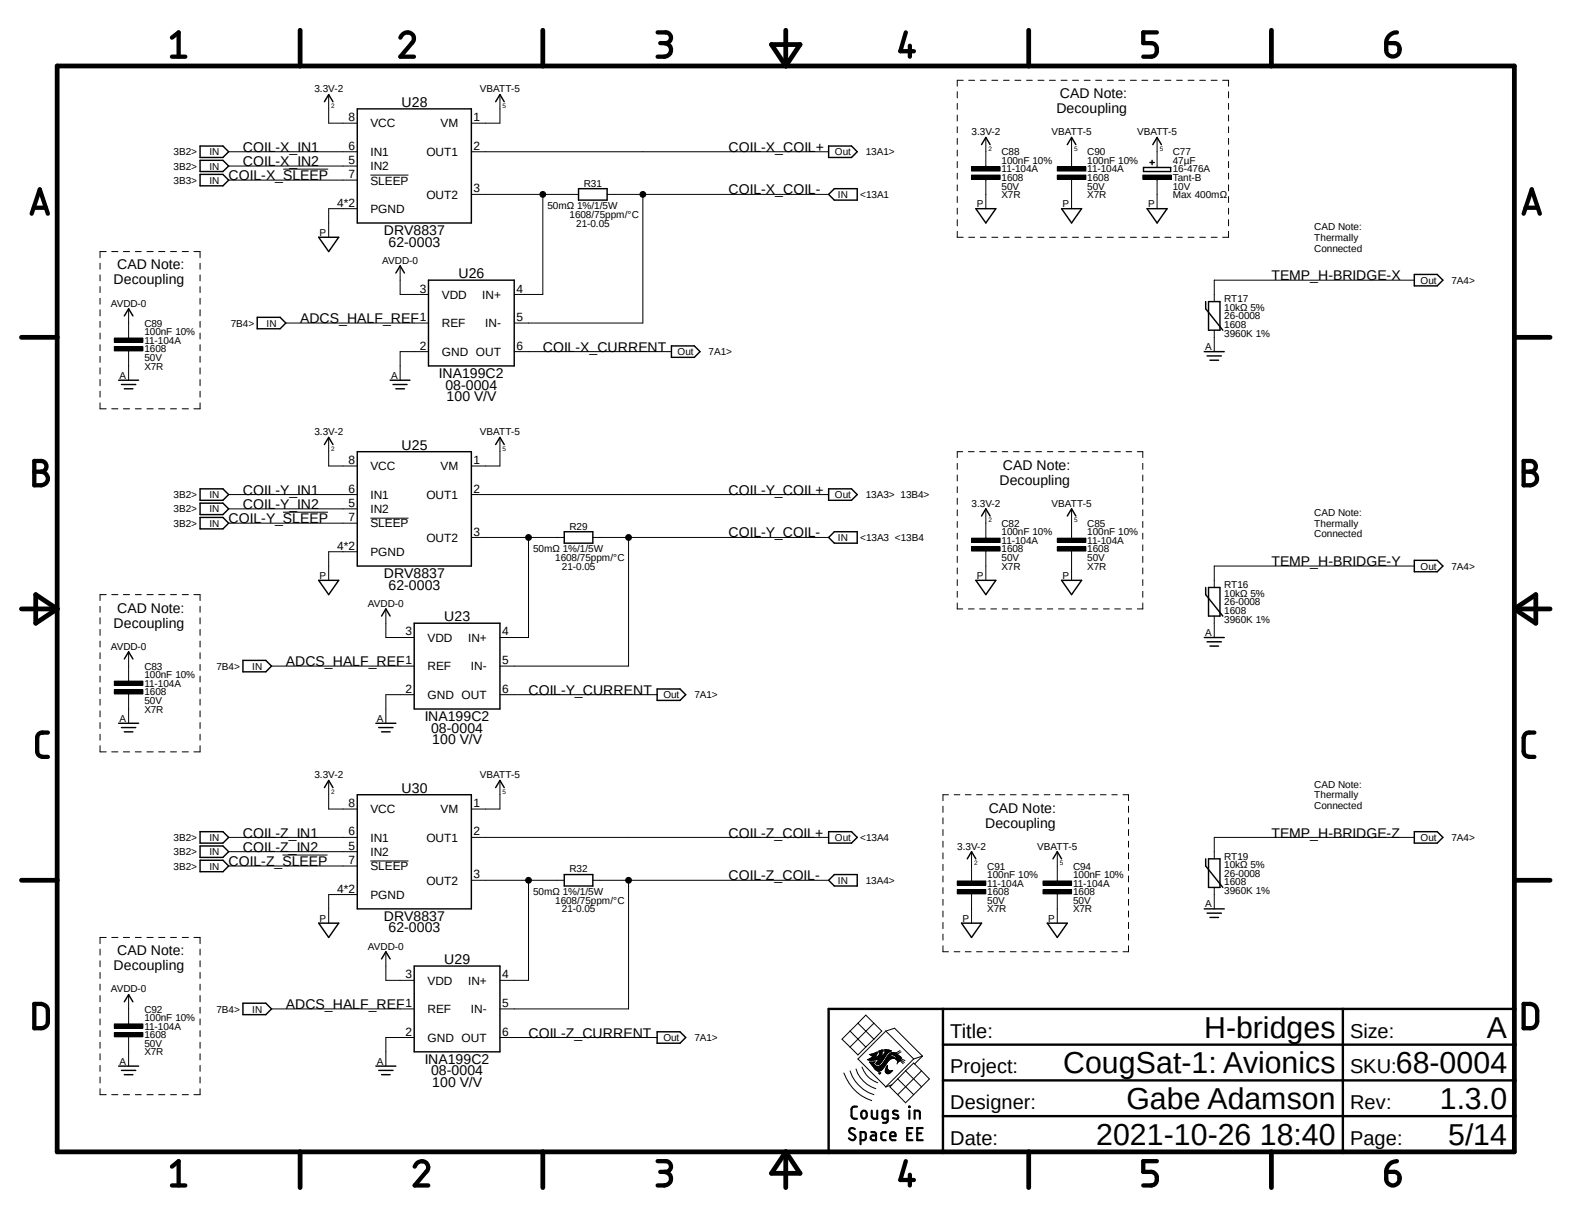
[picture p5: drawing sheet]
<svg xmlns="http://www.w3.org/2000/svg" width="279mm" height="216mm" viewBox="0 0 279 216" stroke-linecap="round" stroke-linejoin="round" font-family="sans-serif">
<path d="M3.4 3.1l272.6 209.7M276 3.1l-272.6 209.7" fill="none" stroke="#fff" stroke-width=".18"/>
<g fill="none" stroke="#000" stroke-width=".18">
<path d="M58.4 16.8v5.1h5.1M88.9 16.8v5.1h-5.1M170.1 16.3v1.1M170.1 18.4v1M171.2 14.3h-1.1v1M172.2 14.3h1M174.2 14.3h1.1M176.3 14.3h1M178.4 14.3h1M180.4 14.3h1M182.5 14.3h1M184.5 14.3h1"/>
<path d="M186.5 14.3h1.1M188.6 14.3h1.1M190.6 14.3h1.1M192.7 14.3h1.1M194.7 14.3h1.1M196.8 14.3h1.1M198.8 14.3h1.1M200.9 14.3h1.1M202.9 14.3h1.1M205 14.3h1.1M207.1 14.3h1M209.1 14.3h1"/>
<path d="M211.2 14.3h1M213.2 14.3h1M215.3 14.3h1M217.3 14.3h1.1v1M218.4 16.3v1.1M218.4 18.4v1M40.6 27h22.9M40.6 29.5h22.9M40.6 32h22.9M50.3 30.1h8M63.5 37.1h-5.1v5.1M65.8 31.1h6.8"/>
<path d="M83.8 34.5h19M83.8 27h63.5M96.5 34.5v17.8h-5.1M107.9 34.5h39.4M114.3 34.5v22.9h-22.9M170.1 20.4v1.1M170.1 22.5v1.1M170.1 24.6v1.1M170.1 26.7v1M170.1 28.7v1.1M170.1 30.8v1M170.1 32.9v1"/>
<path d="M170.1 34.9v1.1M170.1 37v1.1M170.1 39v1.1M172.7 29.6h5.1v.8h-5.1zM172.7 31.1h5.1v.8h-5.1zM175.2 24.4v5.2M175.2 31.9v5.2M187.9 29.6h5.1v.8h-5.1zM187.9 31.1h5.1v.8h-5.1zM190.5 24.4v5.2M190.5 31.9v5.2M203.1 31.1h5.1v.8h-5.1z"/>
<path d="M205.7 24.4v5.2M205.7 31.9v5.2M218.4 20.4v1.1M218.4 22.5v1.1M218.4 24.6v1.1M218.4 26.7v1M218.4 28.7v1.1M218.4 30.8v1M218.4 32.9v1M218.4 34.9v1.1M218.4 37v1.1M218.4 39v1.1"/>
<path d="M17.8 46.8v1M17.8 48.9v1M17.8 50.9v1.1M17.8 53v1.1M17.8 55v1.1M17.8 57.1v1.1M17.8 59.2v1M18.9 44.7h-1.1v1.1M19.9 44.7h1.1M21.9 44.7h1.1M22.9 54.9v5.2M24 44.7h1.1"/>
<path d="M26.1 44.7h1.1M28.2 44.7h1.1M30.3 44.7h1.1M32.4 44.7h1.1M34.5 44.7h1.1v1.1M35.6 46.8v1M35.6 48.9v1M35.6 50.9v1.1M35.6 53v1.1M35.6 55v1.1M35.6 57.1v1.1M35.6 59.2v1"/>
<path d="M50.8 57.4h25.4M71.1 47.2v5.1h5.1M170.1 41.1v1.1h1.1M172.2 42.2h1M174.2 42.2h1.1M176.3 42.2h1M178.4 42.2h1M180.4 42.2h1M182.5 42.2h1M184.5 42.2h1M186.5 42.2h1.1M188.6 42.2h1.1"/>
<path d="M190.6 42.2h1.1M192.7 42.2h1.1M194.7 42.2h1.1M196.8 42.2h1.1M198.8 42.2h1.1M200.9 42.2h1.1M202.9 42.2h1.1M205 42.2h1.1M207.1 42.2h1M209.1 42.2h1M211.2 42.2h1M213.2 42.2h1"/>
<path d="M215.3 42.2h1M215.8 58.7v3.8M218.4 41.1v1.1h-1.1M251.4 49.8h-35.6v3.8M17.8 61.3v1M17.8 63.3v1.1M17.8 65.4v1.1M17.8 67.4v1.1M17.8 69.5v1.1M17.8 71.6v1h1.1M19.9 72.6h1.1M20.3 60.1h5.1v.7h-5.1z"/>
<path d="M20.3 61.6h5.1v.8h-5.1zM21.9 72.6h1.1M22.9 62.4v5.2M24 72.6h1.1M26.1 72.6h1.1M28.2 72.6h1.1M30.3 72.6h1.1M32.4 72.6h1.1M35.6 71.6v1h-1.1M35.6 61.3v1M35.6 63.3v1.1M35.6 65.4v1.1"/>
<path d="M35.6 67.4v1.1M35.6 69.5v1.1M58.4 77.7v5.1h5.1M76.2 62.5h-5.1v5.1M88.9 77.7v5.1h-5.1M91.4 62.5h27.9M40.6 87.9h22.9M40.6 90.4h22.9M40.6 93h22.9M50.3 91h8M63.5 98h-5.1v5.1M65.8 92.1h6.8"/>
<path d="M83.8 95.5h16.5M83.8 87.9h63.5M93.9 95.5v17.8h-5M105.4 95.5h41.9M111.7 95.5v22.9h-22.8M170.1 82.3v1.1M170.1 84.4v1.1M170.1 86.5v1M170.1 88.5v1.1M170.1 90.6v1.1M170.1 92.7v1M170.1 94.7v1.1"/>
<path d="M170.1 96.8v1.1M170.1 98.8v1.1M171.1 80.3h-1v1M172.1 80.3h1M172.7 95.6h5.1v.8h-5.1zM172.7 97.2h5.1v.7h-5.1zM174.1 80.3h1M175.2 90.4v5.2M175.2 97.9v5.2M176.1 80.3h1M178.1 80.3h1M180.1 80.3h1"/>
<path d="M182.1 80.3h1M184.1 80.3h1M186.1 80.3h1M187.9 95.6h5.1v.8h-5.1zM187.9 97.2h5.1v.7h-5.1zM188.1 80.3h1M190.1 80.3h1M190.5 90.4v5.2M190.5 97.9v5.2M192.2 80.3h.9M194.1 80.3h1M196.1 80.3h1"/>
<path d="M198.1 80.3h1M200.2 80.3h.9M202.1 80.3h1v1M203.1 82.3v1.1M203.1 84.4v1.1M203.1 86.5v1M203.1 88.5v1.1M203.1 90.6v1.1M203.1 92.7v1M203.1 94.7v1.1M203.1 96.8v1.1M203.1 98.8v1.1"/>
<path d="M17.8 107.7v1.1M17.8 109.8v1.1M17.8 111.8v1.1M17.8 113.9v1.1M17.8 116v1.1M17.8 118.1v1M18.9 105.7h-1.1v1M19.9 105.7h1.1M21.9 105.7h1.1M22.9 115.8v5.2M24 105.7h1.1M26.1 105.7h1.1"/>
<path d="M28.2 105.7h1.1M30.3 105.7h1.1M32.4 105.7h1.1M34.5 105.7h1.1v1M35.6 107.7v1.1M35.6 109.8v1.1M35.6 111.8v1.1M35.6 113.9v1.1M35.6 116v1.1M35.6 118.1v1M48.3 118.4h25.3M68.6 108.2v5.1h5"/>
<path d="M170.1 100.9v1.1M170.1 103v1.1M170.1 105.1v1M170.1 107.1v1.1h1M172.1 108.2h1M174.1 108.2h1M176.1 108.2h1M178.1 108.2h1M180.1 108.2h1M182.1 108.2h1M184.1 108.2h1M186.1 108.2h1"/>
<path d="M188.1 108.2h1M190.1 108.2h1M192.2 108.2h.9M194.1 108.2h1M196.1 108.2h1M198.1 108.2h1M200.2 108.2h.9M203.1 107.1v1.1h-1M203.1 100.9v1.1M203.1 103v1.1M203.1 105.1v1M215.8 109.5v3.8"/>
<path d="M251.4 100.6h-35.6v3.8M17.8 120.1v1.1M17.8 122.2v1.1M17.8 124.2v1.1M17.8 126.3v1.1M17.8 128.4v1.1M17.8 130.5v1M17.8 132.5v1.1h1.1M19.9 133.6h1.1M20.3 121h5.1v.8h-5.1zM20.3 122.6h5.1v.7h-5.1zM21.9 133.6h1.1"/>
<path d="M22.9 123.3v5.2M24 133.6h1.1M26.1 133.6h1.1M28.2 133.6h1.1M30.3 133.6h1.1M32.4 133.6h1.1M35.6 120.1v1.1M35.6 122.2v1.1M35.6 124.2v1.1M35.6 126.3v1.1M35.6 128.4v1.1M35.6 130.5v1"/>
<path d="M35.6 132.5v1.1h-1.1M58.4 138.7v5.1h5.1M73.6 123.4h-5v5.1M88.9 123.4h27.9M88.9 138.7v5.1h-5.1M40.6 148.8h22.9M40.6 151.3h22.9M40.6 153.9h22.9M50.2 151.9h8M63.5 159h-5.1v5M65.8 153h6.8M83.8 156.4h16.5"/>
<path d="M83.8 148.8h63.5M93.9 156.4v17.8h-5M105.4 156.4h41.9M111.7 156.4v22.9h-22.8M167.6 143.3v1.1M167.6 145.3v1.1M167.6 147.4v1.1M167.6 149.5v1M167.6 151.6v1M167.6 153.6v1.1M167.6 155.7v1M167.6 157.7v1.1"/>
<path d="M167.6 159.8v1.1M168.6 141.2h-1v1.1M169.6 141.2h1M170.1 156.5h5.1v.8h-5.1zM170.1 158.1h5.1v.7h-5.1zM171.6 141.2h1M172.7 151.3v5.2M172.7 158.8v5.2M173.6 141.2h1M175.6 141.2h1M177.6 141.2h1M179.6 141.2h1"/>
<path d="M181.6 141.2h1M183.6 141.2h1M185.4 156.5h5.1v.8h-5.1zM185.4 158.1h5.1v.7h-5.1zM185.6 141.2h1M187.6 141.2h1M187.9 151.3v5.2M187.9 158.8v5.2M189.6 141.2h1M191.6 141.2h1M193.6 141.2h1M195.6 141.2h1"/>
<path d="M197.6 141.2h1M199.6 141.2h1v1.1M200.6 143.3v1.1M200.6 145.3v1.1M200.6 147.4v1.1M200.6 149.5v1M200.6 151.6v1M200.6 153.6v1.1M200.6 155.7v1M200.6 157.7v1.1M200.6 159.8v1.1M215.8 157.7v3.8"/>
<path d="M251.4 148.8h-35.6v3.8M17.8 168.7v1M17.8 170.7v1.1M17.8 172.8v1.1M17.8 174.9v1M17.8 176.9v1.1M17.8 179v1M18.9 166.6h-1.1v1.1M19.9 166.6h1.1M21.9 166.6h1.1M22.9 176.7v5.2M24 166.6h1.1"/>
<path d="M26.1 166.6h1.1M28.2 166.6h1.1M30.3 166.6h1.1M32.4 166.6h1.1M34.5 166.6h1.1v1.1M35.6 168.7v1M35.6 170.7v1.1M35.6 172.8v1.1M35.6 174.9v1M35.6 176.9v1.1M35.6 179v1M48.3 179.3h25.3"/>
<path d="M68.6 169.1v5.1h5M167.6 161.9v1M167.6 163.9v1.1M167.6 166v1M167.6 168.1v1h1M169.6 169.1h1M171.6 169.1h1M173.6 169.1h1M175.6 169.1h1M177.6 169.1h1M179.6 169.1h1M181.6 169.1h1"/>
<path d="M183.6 169.1h1M185.6 169.1h1M187.6 169.1h1M189.6 169.1h1M191.6 169.1h1M193.6 169.1h1M195.6 169.1h1M197.6 169.1h1M200.6 168.1v1h-1M200.6 161.9v1M200.6 163.9v1.1M200.6 166v1"/>
<path d="M17.8 181.1v1M17.8 183.1v1.1M17.8 185.2v1.1M17.8 187.2v1.1M17.8 189.3v1.1M17.8 191.4v1M17.8 193.5v1h1.1M19.9 194.5h1.1M20.3 181.9h5.1v.8h-5.1zM20.3 183.5h5.1v.7h-5.1zM21.9 194.5h1.1M22.9 184.2v5.2"/>
<path d="M24 194.5h1.1M26.1 194.5h1.1M28.2 194.5h1.1M30.3 194.5h1.1M32.4 194.5h1.1M35.6 181.1v1M35.6 183.1v1.1M35.6 185.2v1.1M35.6 187.2v1.1M35.6 189.3v1.1M35.6 191.4v1M35.6 193.5v1h-1.1"/>
<path d="M73.6 184.4h-5v5M88.9 184.4h27.9M150 190.7a7.9 7.9 0 0 0 4.9 4.9M151.1 190.3a6.6 6.6 0 0 0 4.2 4.2M151.1 186.1l1.4 1.4 1.4-1.4M151.1 183.2l2.8 2.9M152.1 189.9a5.5 5.5 0 0 0 3.6 3.6M152.5 181.8l1.4-1.4 2.8 2.8-1.4 1.5M152.5 181.8l-2.9 2.9 1.5 1.4M152.5 181.8l2.8 2.9M153.2 189.6a4.4 4.4 0 0 0 2.8 2.8M154.3 188.3h1.6"/>
<path d="M154.3 188.3h1.3M154.5 188.2l-.3 .1 .7 .1 1.3-.3-.3 .6M154.5 188.2h2.6M154.6 188.8h.8M154.6 187.4h1.1M154.6 188.8h.7M154.7 188.1h2.4M154.7 188.9h.5M154.7 187.5h1M154.7 188.9l.7 1M154.8 189h.5M154.8 188h2.4"/>
<path d="M154.9 189.1h.4M154.9 187.6h.8M154.9 187.3h.9M154.9 189.2h.5M154.9 187.9l-.4 .3M154.9 187.9h2.3M155 187.8h.6M155 189.3h.5M155.1 189.4h.5M155.1 187.7h.6M155.2 189.6h2M155.2 187.2h.7"/>
<path d="M155.2 188.9l.1 .2M155.3 189.7h1.8M155.3 184.7l-1.4 1.4M155.3 181.8l-4.2 4.3M155.3 189.1l.5 .4M155.4 189.8h1.6M155.4 189.9h1.5M155.4 189.9l.2 .2M155.5 188.7h.1M155.5 187.1h.4M155.5 190h1.3M155.5 188.7h-1l.2 .2"/>
<path d="M155.5 188.7l-.3 .2M155.6 190.1a.7 .7 0 0 0 .9 .1M155.6 190.1h1.2M155.7 190.2h1M155.7 189h.7M155.7 188.9h.8M155.7 187h.2M155.8 188.8h.7M155.8 190.2h.7M155.8 189.1h.5M155.8 187.8h1.5M155.9 188.8h.7"/>
<path d="M155.9 186.9h.1M155.9 186.9l-.3 1 .6-.3M155.9 186.9l-1.3 .5 .6 .3-.3 .2M155.9 188.7h.8M156 188.6h.8M156 187.7h1.4M156 188.5h.8M156.1 188.4h.8M156.1 187.7h1.3M156.1 188.3h.8M156.2 188.3h.8M156.2 187.6h1.2"/>
<path d="M156.2 186.8l.1 .3h.1l-.1 .3M156.2 187.5h.5M156.2 186.9h.6M156.2 186.8h.7M156.3 190.8h.1M156.3 189.5h.9M156.3 187h.5M156.3 187.4l-.1 .2M156.3 187.4h.4M156.3 187.3h.4M156.3 187.2h.5M156.4 190.7l.1-.1-.2 .2"/>
<path d="M156.4 187.1h.4M156.4 189.4l-1.2 .1M156.4 189.4h.9M156.4 186.7l-.2 .1M156.4 186.7h.5M156.5 190.7h-.3l.2 .2M156.5 189.3h.9M156.7 189.2h.7M156.7 186.6h.3l-.1 .3h-.7M156.7 186.6l-.3 .1M156.7 186.6h.2M156.7 190.2h-.2"/>
<path d="M156.7 187.4l.1 .2 .1-.1M156.8 186.9l-.1 .5M156.8 189.1h.7M156.8 189h.7M156.8 190l-.1 .2M156.9 188.9h.7M156.9 187.5h.6M157 188.8h.6M157 187.4h.6M157.1 188.2l-.5 .6a.57 .57 0 0 1-.9 .2l.2-.3M157.1 188.8h.6M157.1 188.8l-.7 .6"/>
<path d="M157.1 188.7h.7M157.1 187.3h.5M157.1 189.7l-.3 .3M157.2 187.2l-.3 .3M157.2 188.6h.6M157.2 187.2h.5M157.2 188.5h.7M157.3 188.4h.7M157.3 187.8l-.2 .4M157.3 187.1h.5M157.3 186.8h1M157.3 186.7h1"/>
<path d="M157.3 186.6h.8M157.3 187h.6M157.4 190.3h1.1M157.4 190.4h1.1M157.4 190.2h.6M157.4 190.2h.5M157.4 188.3h.7M157.4 190.5h1M157.4 190.1h.4M157.4 190h.4M157.4 186.9h.8M157.4 188.3h.8"/>
<path d="M157.4 186.9h.6M157.4 183.2l5 5M157.4 183.2l-4.9 5 5 5M157.4 183.2l1.6-.5 5 5M157.4 190.6h.9M157.4 189.9h.3M157.4 188.2h.9M157.5 189.8h.2M157.5 188.1h1.1M157.5 188.1l-.4 .7M157.5 190.7h.7M157.5 189.7h.2"/>
<path d="M157.6 189.7h.1M157.6 188h1.4M157.6 189.6h.1M157.6 187.9h1.4M157.6 189.5h.1M157.6 187.8h1.2M157.7 190.8h.3M157.7 189.4v-.1l-.3 .8v.5M157.7 189.4v.3M157.7 189.7l.1 .3M157.7 189.4h.1M157.7 187.7h.4"/>
<path d="M157.8 190l.3 .3M157.8 187.7h.3M157.9 187.6h.3M157.9 187.5h.4M158 187.4h1.6M158.2 186.9l-.5 .3-.4 .6M158.2 186.9l.3-.2-1.2-.2v.3h.1l-.2 .4M158.2 190.3l.5-.1-.7 .6h-.3l-.3-.2M158.2 187.2h1.1M158.3 187.5l-.3 .2 .7 .1 .5 .4M158.3 187.1h.9M158.3 187.1a1.08 1.08 0 0 1 1.4 .4l.5 .4"/>
<path d="M158.3 187.1l-.8 1M158.3 187.5a.79 .79 0 0 1 1.1 .7h-.1l.2 .3M158.5 190.2h.1M158.8 187.5h.8M159 187.6h.8M159 188.1l.2 .1M159.1 187.7h.8M159.2 188.2h.1M159.2 188.1a1.53 1.53 0 0 0-1.8 1l-.3 .6M159.2 187.7h.8M159.3 187.8h.8M159.3 188.3h.8"/>
<path d="M159.3 187.9h.9M159.3 188h.8M159.4 188.3h.6M159.4 188.2h.7M159.4 188.1h.7M159.5 188.4h.5M159.5 188.8l-.1 .3M159.5 188.6h.3M159.5 188.5h.4M159.5 188.5l.1 .2M159.6 191.7l-1.4 1.4 1.4 1.4M159.6 191.7l2.8 2.8"/>
<path d="M159.6 188.8h.1M159.6 188.7h.1M159.6 188.7l-.1 .1M159.9 188.4l.6 .6M160 186.7l-.8 .5M160 188.4l-.4 .3M160.1 188.3l.6 .5M160.1 188.3l-.1 .1M160.1 188.1l.8 .4M160.1 186.9l-.7 .4h-1.3M160.2 187.9l-.1 .4M161 190.3l1.4-1.4 1.4 1.4"/>
<path d="M161 190.3l-1.4 1.4M161 190.3l2.8 2.8M162.4 188.2l-5 4.9 1.1-.3M163.8 190.3l1.4 1.4-4.2 4.3-1.4-1.5M163.8 190.3l-4.2 4.2M164 187.7l-1.6 .5M164 187.7l-1.4 1.4"/>
<circle cx="96.5" cy="34.5" r=".51"/>
<circle cx="114.3" cy="34.5" r=".51"/>
<circle cx="93.9" cy="95.5" r=".51"/>
<circle cx="111.7" cy="95.5" r=".51"/>
<circle cx="93.9" cy="156.4" r=".51"/>
<circle cx="111.7" cy="156.4" r=".51"/>
</g>
<g fill="none" stroke="#000" stroke-width=".85">
<path d="M10.2 11.7h259v193h-259zM53.3 5.4v6.3M96.5 5.4v6.3M137.1 7.9h5.1l-2.5 3.8zM139.7 5.4v6.3M182.8 5.4v6.3M226 5.4v6.3M3.8 59.9h6.4M269.2 59.9h6.3M3.8 108.2h6.4M6.3 105.7l3.9 2.5-3.9 2.5zM269.2 108.2h6.3"/>
<path d="M269.2 108.2l3.8-2.5v5zM3.8 156.4h6.4M269.2 156.4h6.3M53.3 204.7v6.3M96.5 204.7v6.3M139.7 204.7v6.3M139.7 204.7l2.5 3.8h-5.1zM182.8 204.7v6.3M226 204.7v6.3"/>
</g>
<g fill="none" stroke="#000" stroke-width=".76">
<path d="M30.6 6.7l1.1-.9v4.3M30.6 10.1h2.3M71.2 6.7a1.19 1.19 0 0 1 1.5-.9 1.19 1.19 0 0 1 .7 1.6l-2.2 2.7h2.4M116.9 5.8h1.4a.95 .95 0 0 1 1 .9 .95 .95 0 0 1-1 1h-1M118.1 7.7a1.21 1.21 0 0 1 1.2 1.2 1.21 1.21 0 0 1-1.2 1.2h-1.2M161 5.8l-1 3.3h2.4M161.7 8.1v2M205.6 5.8h-2.4v1.9h1.4a1.23 1.23 0 0 1 1 1.2 1.23 1.23 0 0 1-1 1.2h-1.4M246.4 7.7h1.4a1.21 1.21 0 0 1 .9 1.4 1.21 1.21 0 0 1-1.3 .9 1.09 1.09 0 0 1-1-1.2zM248.3 5.8a1.88 1.88 0 0 0-1.9 1.9M5.6 38l1.5-4.3 1.4 4.3M6 36.9h2.2"/>
<path d="M270.8 38l1.4-4.3 1.5 4.3M271.1 36.9h2.2M6.1 81.9h1.2a.95 .95 0 0 1 1 1 .95 .95 0 0 1-1 .9 1.21 1.21 0 0 1 1.2 1.2 1.21 1.21 0 0 1-1.2 1.2h-1.2zM6.1 83.8h1.2M270.8 81.9h1.2a.95 .95 0 0 1 1 1 .95 .95 0 0 1-1 .9 1.21 1.21 0 0 1 1.2 1.2 1.21 1.21 0 0 1-1.2 1.2h-1.2zM270.8 83.8h1.2M8.5 130.2h-1a.87 .87 0 0 0-.9 .9v2.4a.97 .97 0 0 0 .9 1h1M272.7 130.2h-.9a.94 .94 0 0 0-1 .9v2.4a.97 .97 0 0 0 1 1h.9M6.1 178.4a2.22 2.22 0 0 1 2.2 .5l.2 .7v1.9a1.13 1.13 0 0 1-1.2 1.2h-1.2zM270.8 178.4a2.07 2.07 0 0 1 2.2 .5l.2 .7v1.9a1.21 1.21 0 0 1-1.2 1.2h-1.2zM30.6 207.3l1.1-1v4.4M30.6 210.7h2.3"/>
<path d="M73.7 207.3a1.2 1.2 0 0 1 1.4-1 1.2 1.2 0 0 1 1 1.4l-2.4 3h2.4M116.9 206.3h1.4a.95 .95 0 0 1 1 1 .95 .95 0 0 1-1 .9h-1M118.1 208.2a1.21 1.21 0 0 1 1.2 1.2 1.21 1.21 0 0 1-1.2 1.3h-1.2M161 206.3l-1 3.4h2.4M161.7 208.7v2M205.6 206.3h-2.4v1.9h1.4a1.23 1.23 0 0 1 1 1.2 1.23 1.23 0 0 1-1 1.3h-1.4M246.4 208.2h1.4a1.2 1.2 0 0 1 1 1.4 1.2 1.2 0 0 1-1.3 1 1.2 1.2 0 0 1-1.1-1.1zM248.3 206.3a1.88 1.88 0 0 0-1.9 1.9"/>
</g>
<path d="M167.6 179.3v25.4M238.7 179.3v25.4M269.2 179.3h-121.9v25.4M167.6 198.3h101.6M167.6 192h101.6M167.6 185.6h101.6" fill="none" stroke="#000" stroke-width=".42"/>
<g fill="none" stroke="#000" stroke-width=".38">
<path d="M152.3 196.6l-.7 .1-.3 .4 .1 1.4 .4 .3h.5M153.2 197.6a.49 .49 0 0 1 .5-.2 .49 .49 0 0 1 .4 .4v.5a.49 .49 0 0 1-.5 .5 .49 .49 0 0 1-.5-.5zM154.9 197.4v1l.4 .4h.6v-1.4M157.8 198.8h-.6l-.3-.2-.1-.9 .2-.3h.8v1.7l-.4 .4h-.5M159.6 197.4a.61 .61 0 0 0-.9 .2l.2 .4 .6 .2 .2 .3a.63 .63 0 0 1-1 .2M161.6 196.6l.1 .1zM161.6 197.4v1.4M162.6 198.8v-1.4h.6l.2 .1 .1 1.3M151.9 200.6a.6 .6 0 0 0-1 .3l.3 .4 .6 .4a.51 .51 0 0 1 .2 .7 .51 .51 0 0 1-.7 .2l-.4-.3M153 202.6h.5l.3-.2 .1-.9-.2-.3h-.7v2.1M154.9 201.2h.6l.2 .3v1.1h-.5a.42 .42 0 0 1-.5-.4 .42 .42 0 0 1 .5-.4h.5M157.4 201.2h-.6l-.2 .3 .1 .9 .3 .2h.4"/>
<path d="M158.2 201.9h1a.51 .51 0 0 0-.4-.7 .51 .51 0 0 0-.6 .4l.1 .8 .3 .2h.6M161.2 201.4h.8M162.2 200.4h-1v2.2h1M163 201.4h.7M164 200.4h-1v2.2h1"/>
</g>
<g fill="none" stroke="#000" stroke-width=".25">
<path d="M57.7 18.1l.7-1.3 .8 1.3M63.5 19.3h20.3v20.3h-20.3zM88.1 18.1l.8-1.3 .7 1.3M35.6 28.5h4l1 1-1 1h-4zM35.6 26h4l1 1-1 1h-4zM35.6 31h4l1 1-1 1h-4zM102.8 33.5h5.1v2.1h-5.1zM147.3 26h4l1.1 1-1.1 1h-4zM148.3 33.5h4.1v2.1h-4.1l-1-1.1zM173.4 37.1h3.6l-1.8 2.5zM174.5 25.7l.7-1.3 .8 1.3M188.7 37.1h3.5l-1.7 2.5z"/>
<path d="M189.7 25.7l.8-1.3 .7 1.3M203.2 29.8h4.9v.7h-4.9zM203.9 37.1h3.5l-1.7 2.5zM204.4 28.9h.7M204.8 28.5v.8M204.9 25.7l.8-1.3 .7 1.3M22.1 56.1l.8-1.2 .7 1.2M45.7 56.4h4.1l1 1-1 1h-4.1zM56.6 42.2h3.6l-1.8 2.5zM70.4 48.5l.7-1.3 .8 1.3M76.2 49.8h15.2v15.2h-15.2zM214.3 53.6v1.3l3 3.8"/>
<path d="M214.8 53.6h2v5.1h-2zM251.4 48.8h4l1.1 1-1.1 1h-4zM21.1 67.6h3.5M21.6 68.3h2.5M22.1 69.1h1.5M57.7 79l.7-1.3 .8 1.3M69.3 67.6h3.6M69.8 68.3h2.5M70.4 69.1h1.5M88.1 79l.8-1.3 .7 1.3M119.3 61.5h4.1l1 1-1 1h-4.1zM214 62.5h3.6"/>
<path d="M214.5 63.2h2.6M215.1 64h1.5M35.6 86.9h4l1 1-1 1h-4zM35.6 89.4h4l1 1-1 1h-4zM35.6 91.9h4l1 1.1-1 1h-4zM63.5 80.3h20.3v20.3h-20.3zM100.3 94.5h5.1v2h-5.1zM147.3 86.9h4l1.1 1-1.1 1h-4zM148.3 94.5h4.1v2h-4.1l-1-1zM174.5 91.7l.7-1.3 .8 1.3M189.7 91.7l.8-1.3 .7 1.3M251.4 99.6h4l1.1 1-1.1 1h-4z"/>
<path d="M22.1 117.1l.8-1.3 .7 1.3M43.2 117.3h4l1.1 1.1-1.1 1h-4zM56.6 103.1h3.6l-1.8 2.6zM67.8 109.5l.8-1.3 .7 1.3M73.6 110.7h15.3v15.3h-15.3zM173.4 103.1h3.6l-1.8 2.6zM188.7 103.1h3.5l-1.7 2.6zM214 113.3h3.6M214.3 104.4v1.3l3 3.8M214.5 114h2.6M214.8 104.4h2v5.1h-2zM215.1 114.8h1.5"/>
<path d="M21.1 128.5h3.5M21.6 129.3h2.5M22.1 130h1.5M57.7 140l.7-1.3 .8 1.3M66.8 128.5h3.6M67.3 129.3h2.5M67.8 130h1.5M88.1 140l.8-1.3 .7 1.3M116.8 122.4h4.1l1 1-1 1.1h-4.1zM35.6 147.8h4l1 1-1 1h-4zM35.6 150.3h4l1 1-1 1.1h-4zM35.6 152.9h4l1 1-1 1h-4z"/>
<path d="M63.5 141.2h20.3v20.3h-20.3zM100.3 155.4h5.1v2h-5.1zM147.3 147.8h4l1.1 1-1.1 1h-4zM148.3 155.4h4.1v2h-4.1l-1-1zM171.9 152.6l.8-1.3 .7 1.3M187.2 152.6l.7-1.3 .8 1.3M214.3 152.6v1.3l3 3.8M214.8 152.6h2v5.1h-2zM251.4 147.8h4l1.1 1-1.1 1h-4zM22.1 178l.8-1.3 .7 1.3M43.2 178.3h4l1.1 1-1.1 1h-4zM56.6 164h3.6l-1.8 2.6z"/>
<path d="M67.8 170.4l.8-1.3 .7 1.3M73.6 171.7h15.3v15.2h-15.3zM170.9 164h3.6l-1.8 2.6zM186.1 164h3.6l-1.8 2.6zM214 161.5h3.6M214.5 162.3h2.6M215.1 163h1.5M21.1 189.4h3.5M21.6 190.2h2.5M22.1 191h1.5M66.8 189.4h3.6M67.3 190.2h2.5"/>
<path d="M67.8 191h1.5M116.8 183.3h4.1l1 1.1-1 1h-4.1z"/>
</g>
<g fill="#000">
<path d="M172.7 29.6h5.1v.8h-5.1z" fill-rule="evenodd"/>
<path d="M172.7 31.1h5.1v.8h-5.1z" fill-rule="evenodd"/>
<path d="M187.9 29.6h5.1v.8h-5.1z" fill-rule="evenodd"/>
<path d="M187.9 31.1h5.1v.8h-5.1z" fill-rule="evenodd"/>
<path d="M203.1 31.1h5.1v.8h-5.1z" fill-rule="evenodd"/>
<path d="M20.3 60.1h5.1v.7h-5.1z" fill-rule="evenodd"/>
<path d="M20.3 61.6h5.1v.8h-5.1z" fill-rule="evenodd"/>
<path d="M172.7 95.6h5.1v.8h-5.1z" fill-rule="evenodd"/>
<path d="M172.7 97.2h5.1v.7h-5.1z" fill-rule="evenodd"/>
<path d="M187.9 95.6h5.1v.8h-5.1z" fill-rule="evenodd"/>
<path d="M187.9 97.2h5.1v.7h-5.1z" fill-rule="evenodd"/>
<path d="M20.3 121h5.1v.8h-5.1z" fill-rule="evenodd"/>
<path d="M20.3 122.6h5.1v.7h-5.1z" fill-rule="evenodd"/>
<path d="M170.1 156.5h5.1v.8h-5.1z" fill-rule="evenodd"/>
<path d="M170.1 158.1h5.1v.7h-5.1z" fill-rule="evenodd"/>
<path d="M185.4 156.5h5.1v.8h-5.1z" fill-rule="evenodd"/>
<path d="M185.4 158.1h5.1v.7h-5.1z" fill-rule="evenodd"/>
<path d="M20.3 181.9h5.1v.8h-5.1z" fill-rule="evenodd"/>
<path d="M20.3 183.5h5.1v.7h-5.1z" fill-rule="evenodd"/>
<circle cx="96.5" cy="34.5" r=".51"/>
<circle cx="114.3" cy="34.5" r=".51"/>
<circle cx="93.9" cy="95.5" r=".51"/>
<circle cx="111.7" cy="95.5" r=".51"/>
<circle cx="93.9" cy="156.4" r=".51"/>
<circle cx="111.7" cy="156.4" r=".51"/>
</g>
<g font-size="5.4">
<text x="214" y="184.4">H-bridges</text>
<text x="264.3" y="184.4">A</text>
<text x="189" y="190.7">CougSat-1: Avionics</text>
<text x="248.1" y="190.7">68-0004</text>
<text x="200.2" y="197.1">Gabe Adamson</text>
<text x="255.9" y="197.1">1.3.0</text>
<text x="194.8" y="203.4">2021-10-26 18:40</text>
<text x="257.4" y="203.4">5/14</text>
</g>
<g font-size="3.6">
<text x="168.9" y="184.4">Title:</text>
<text x="239.9" y="184.4">Size:</text>
<text x="168.9" y="190.7">Project:</text>
<text x="240" y="190.7">SKU:</text>
<text x="168.9" y="197.1">Designer:</text>
<text x="239.9" y="197.1">Rev:</text>
<text x="168.9" y="203.4">Date:</text>
<text x="239.9" y="203.4">Page:</text>
</g>
<g font-size="2.5">
<text x="188.4" y="17.4">CAD Note:</text>
<text x="71.4" y="19">U28</text>
<text x="187.8" y="20.1">Decoupling</text>
<text x="43.2" y="27">COIL-X_IN1</text>
<text x="43.2" y="29.5">COIL-X_IN2</text>
<text x="129.5" y="27">COIL-X_COIL+</text>
<text x="40.6" y="32">COIL-X_SLEEP</text>
<text x="129.5" y="34.5">COIL-X_COIL-</text>
<text x="68.2" y="41.8">DRV8837</text>
<text x="20.8" y="47.9">CAD Note:</text>
<text x="69" y="43.8">62-0003</text>
<text x="20.2" y="50.5">Decoupling</text>
<text x="81.5" y="49.4">U26</text>
<text x="226" y="49.8">TEMP_H-BRIDGE-X</text>
<text x="53.3" y="57.4">ADCS_HALF_REF</text>
<text x="96.5" y="62.5">COIL-X_CURRENT</text>
<text x="78" y="67.2">INA199C2</text>
<text x="79.2" y="69.2">08-0004</text>
<text x="79.4" y="71.2">100 V/V</text>
<text x="71.4" y="79.9">U25</text>
<text x="178.3" y="83.4">CAD Note:</text>
<text x="43.2" y="87.9">COIL-Y_IN1</text>
<text x="129.5" y="87.9">COIL-Y_COIL+</text>
<text x="177.6" y="86.1">Decoupling</text>
<text x="40.6" y="93">COIL-Y_SLEEP</text>
<text x="43.2" y="90.4">COIL-Y_IN2</text>
<text x="129.5" y="95.5">COIL-Y_COIL-</text>
<text x="226" y="100.6">TEMP_H-BRIDGE-Y</text>
<text x="68.2" y="102.7">DRV8837</text>
<text x="69" y="104.8">62-0003</text>
<text x="20.2" y="111.5">Decoupling</text>
<text x="20.8" y="108.8">CAD Note:</text>
<text x="79" y="110.4">U23</text>
<text x="50.8" y="118.4">ADCS_HALF_REF</text>
<text x="93.9" y="123.4">COIL-Y_CURRENT</text>
<text x="75.5" y="128.1">INA199C2</text>
<text x="76.6" y="130.2">08-0004</text>
<text x="76.8" y="132.2">100 V/V</text>
<text x="71.4" y="140.8">U30</text>
<text x="43.2" y="148.8">COIL-Z_IN1</text>
<text x="129.5" y="148.8">COIL-Z_COIL+</text>
<text x="175.1" y="147.1">Decoupling</text>
<text x="175.7" y="144.4">CAD Note:</text>
<text x="226" y="148.8">TEMP_H-BRIDGE-Z</text>
<text x="40.6" y="153.9">COIL-Z_SLEEP</text>
<text x="43.2" y="151.3">COIL-Z_IN2</text>
<text x="129.5" y="156.4">COIL-Z_COIL-</text>
<text x="68.2" y="163.7">DRV8837</text>
<text x="69" y="165.7">62-0003</text>
<text x="20.2" y="172.4">Decoupling</text>
<text x="20.8" y="169.8">CAD Note:</text>
<text x="79" y="171.3">U29</text>
<text x="50.8" y="179.3">ADCS_HALF_REF</text>
<text x="93.9" y="184.4">COIL-Z_CURRENT</text>
<text x="75.5" y="189.1">INA199C2</text>
<text x="76.6" y="191.1">08-0004</text>
<text x="76.8" y="193.1">100 V/V</text>
</g>
<g font-size="2.1">
<text x="61.9" y="21.5">8</text>
<text x="65.8" y="22.6">VCC</text>
<text x="78.3" y="22.6">VM</text>
<text x="84.2" y="21.5">1</text>
<text x="61.9" y="26.6">6</text>
<text x="61.9" y="29.1">5</text>
<text x="65.8" y="27.7">IN1</text>
<text x="75.8" y="27.7">OUT1</text>
<text x="84.2" y="26.6">2</text>
<text x="61.9" y="31.7">7</text>
<text x="65.8" y="30.3">IN2</text>
<text x="65.8" y="32.8">SLEEP</text>
<text x="75.8" y="35.3">OUT2</text>
<text x="84.2" y="34.2">3</text>
<text x="59.9" y="36.7">4*2</text>
<text x="65.8" y="37.8">PGND</text>
<text x="74.6" y="52">3</text>
<text x="78.5" y="53.1">VDD</text>
<text x="85.7" y="53.1">IN+</text>
<text x="91.8" y="52">4</text>
<text x="74.6" y="57.1">1</text>
<text x="78.5" y="58.2">REF</text>
<text x="86.2" y="58.2">IN-</text>
<text x="91.8" y="57.1">5</text>
<text x="74.6" y="62.1">2</text>
<text x="78.5" y="63.2">GND OUT</text>
<text x="91.8" y="62.1">6</text>
<text x="61.9" y="82.5">8</text>
<text x="65.8" y="83.6">VCC</text>
<text x="78.3" y="83.6">VM</text>
<text x="84.2" y="82.5">1</text>
<text x="61.9" y="87.5">6</text>
<text x="65.8" y="88.6">IN1</text>
<text x="75.8" y="88.6">OUT1</text>
<text x="84.2" y="87.5">2</text>
<text x="61.9" y="90.1">5</text>
<text x="61.9" y="92.6">7</text>
<text x="65.8" y="91.2">IN2</text>
<text x="65.8" y="93.7">SLEEP</text>
<text x="84.2" y="95.2">3</text>
<text x="59.9" y="97.7">4*2</text>
<text x="65.8" y="98.8">PGND</text>
<text x="75.8" y="96.3">OUT2</text>
<text x="72.1" y="112.9">3</text>
<text x="89.2" y="112.9">4</text>
<text x="72.1" y="118">1</text>
<text x="76" y="119.1">REF</text>
<text x="76" y="114">VDD</text>
<text x="83.2" y="114">IN+</text>
<text x="83.7" y="119.1">IN-</text>
<text x="89.2" y="118">5</text>
<text x="72.1" y="123.1">2</text>
<text x="76" y="124.2">GND OUT</text>
<text x="89.2" y="123.1">6</text>
<text x="61.9" y="143.4">8</text>
<text x="84.2" y="143.4">1</text>
<text x="61.9" y="148.5">6</text>
<text x="65.8" y="149.6">IN1</text>
<text x="65.8" y="144.5">VCC</text>
<text x="75.8" y="149.6">OUT1</text>
<text x="78.3" y="144.5">VM</text>
<text x="84.2" y="148.5">2</text>
<text x="61.9" y="151">5</text>
<text x="61.9" y="153.5">7</text>
<text x="65.8" y="152.1">IN2</text>
<text x="65.8" y="154.6">SLEEP</text>
<text x="59.9" y="158.6">4*2</text>
<text x="65.8" y="159.7">PGND</text>
<text x="75.8" y="157.2">OUT2</text>
<text x="84.2" y="156.1">3</text>
<text x="72.1" y="173.9">3</text>
<text x="89.2" y="173.9">4</text>
<text x="72.1" y="178.9">1</text>
<text x="76" y="175">VDD</text>
<text x="83.2" y="175">IN+</text>
<text x="89.2" y="178.9">5</text>
<text x="72.1" y="184">2</text>
<text x="76" y="180">REF</text>
<text x="76" y="185.1">GND OUT</text>
<text x="83.7" y="180">IN-</text>
<text x="89.2" y="184">6</text>
</g>
<g font-size="1.8">
<text x="55.9" y="16.4">3.3V-2</text>
<text x="85.3" y="16.4">VBATT-5</text>
<text x="30.9" y="27.6">3B2&gt;</text>
<text x="37.2" y="27.6">IN</text>
<text x="148.4" y="27.6">Out</text>
<text x="153.9" y="27.6">13A1&gt;</text>
<text x="172.7" y="24">3.3V-2</text>
<text x="178" y="29.1">100nF 10%</text>
<text x="178" y="27.6">C88</text>
<text x="186.9" y="24">VBATT-5</text>
<text x="193.3" y="27.6">C90</text>
<text x="193.3" y="29.1">100nF 10%</text>
<text x="202.1" y="24">VBATT-5</text>
<text x="208.5" y="29.1">47µF</text>
<text x="208.5" y="27.6">C77</text>
<text x="30.9" y="30.1">3B2&gt;</text>
<text x="30.9" y="32.7">3B3&gt;</text>
<text x="37.2" y="30.1">IN</text>
<text x="37.2" y="32.7">IN</text>
<text x="103.8" y="33.2">R31</text>
<text x="148.9" y="35.2">IN</text>
<text x="152.9" y="35.2">&lt;13A1</text>
<text x="178" y="30.6">11-104A</text>
<text x="178" y="32.2">1608</text>
<text x="178" y="33.7">50V</text>
<text x="178" y="35.2">X7R</text>
<text x="193.3" y="30.6">11-104A</text>
<text x="193.3" y="32.2">1608</text>
<text x="193.3" y="33.7">50V</text>
<text x="193.3" y="35.2">X7R</text>
<text x="208.5" y="30.6">16-476A</text>
<text x="208.5" y="32.2">Tant-B</text>
<text x="208.5" y="33.7">10V</text>
<text x="208.5" y="35.2">Max 400mΩ</text>
<text x="56.8" y="41.9">P</text>
<text x="97.3" y="37.2">50mΩ 1%/1/5W</text>
<text x="101.2" y="38.7">1608/75ppm/°C</text>
<text x="102.4" y="40.3">21-0.05</text>
<text x="173.6" y="36.8">P</text>
<text x="188.8" y="36.8">P</text>
<text x="204" y="36.8">P</text>
<text x="233.6" y="40.9">CAD Note:</text>
<text x="67.9" y="46.9">AVDD-0</text>
<text x="233.6" y="42.8">Thermally</text>
<text x="233.6" y="44.7">Connected</text>
<text x="217.6" y="53.7">RT17</text>
<text x="252.5" y="50.4">Out</text>
<text x="258" y="50.4">7A4&gt;</text>
<text x="19.7" y="54.5">AVDD-0</text>
<text x="25.7" y="59.6">100nF 10%</text>
<text x="25.7" y="58">C89</text>
<text x="41" y="58">7B4&gt;</text>
<text x="47.4" y="58">IN</text>
<text x="217.6" y="58.3">1608</text>
<text x="217.6" y="59.8">3960K 1%</text>
<text x="217.6" y="56.8">26-0008</text>
<text x="217.6" y="55.2">10kΩ 5%</text>
<text x="25.7" y="61.1">11-104A</text>
<text x="25.7" y="62.6">1608</text>
<text x="25.7" y="64.1">50V</text>
<text x="25.7" y="65.7">X7R</text>
<text x="120.4" y="63.1">Out</text>
<text x="125.9" y="63.1">7A1&gt;</text>
<text x="214.2" y="62.2">A</text>
<text x="21.3" y="67.3">A</text>
<text x="69.5" y="67.3">A</text>
<text x="55.9" y="77.3">3.3V-2</text>
<text x="85.3" y="77.3">VBATT-5</text>
<text x="30.9" y="88.5">3B2&gt;</text>
<text x="37.2" y="88.5">IN</text>
<text x="148.4" y="88.5">Out</text>
<text x="153.9" y="88.5">13A3&gt; 13B4&gt;</text>
<text x="30.9" y="93.6">3B2&gt;</text>
<text x="30.9" y="91.1">3B2&gt;</text>
<text x="37.2" y="91.1">IN</text>
<text x="37.2" y="93.6">IN</text>
<text x="101.2" y="94.1">R29</text>
<text x="172.7" y="90">3.3V-2</text>
<text x="178" y="95.1">100nF 10%</text>
<text x="178" y="93.6">C82</text>
<text x="186.9" y="90">VBATT-5</text>
<text x="193.3" y="93.6">C85</text>
<text x="193.3" y="95.1">100nF 10%</text>
<text x="233.6" y="91.7">CAD Note:</text>
<text x="233.6" y="93.6">Thermally</text>
<text x="233.6" y="95.5">Connected</text>
<text x="94.7" y="98.2">50mΩ 1%/1/5W</text>
<text x="98.7" y="99.7">1608/75ppm/°C</text>
<text x="99.9" y="101.2">21-0.05</text>
<text x="148.9" y="96.1">IN</text>
<text x="152.9" y="96.1">&lt;13A3 &lt;13B4</text>
<text x="178" y="96.6">11-104A</text>
<text x="178" y="98.2">1608</text>
<text x="178" y="99.7">50V</text>
<text x="178" y="101.2">X7R</text>
<text x="193.3" y="96.6">11-104A</text>
<text x="193.3" y="98.2">1608</text>
<text x="193.3" y="99.7">50V</text>
<text x="193.3" y="101.2">X7R</text>
<text x="252.5" y="101.2">Out</text>
<text x="258" y="101.2">7A4&gt;</text>
<text x="56.8" y="102.9">P</text>
<text x="65.4" y="107.8">AVDD-0</text>
<text x="173.6" y="102.9">P</text>
<text x="188.8" y="102.9">P</text>
<text x="217.6" y="107.6">26-0008</text>
<text x="217.6" y="106">10kΩ 5%</text>
<text x="217.6" y="104.5">RT16</text>
<text x="214.2" y="113">A</text>
<text x="217.6" y="109.1">1608</text>
<text x="217.6" y="110.6">3960K 1%</text>
<text x="19.7" y="115.4">AVDD-0</text>
<text x="25.7" y="119">C83</text>
<text x="38.5" y="119">7B4&gt;</text>
<text x="44.8" y="119">IN</text>
<text x="25.7" y="122">11-104A</text>
<text x="25.7" y="123.6">1608</text>
<text x="25.7" y="125.1">50V</text>
<text x="25.7" y="120.5">100nF 10%</text>
<text x="117.9" y="124.1">Out</text>
<text x="123.4" y="124.1">7A1&gt;</text>
<text x="21.3" y="128.3">A</text>
<text x="25.7" y="126.6">X7R</text>
<text x="67" y="128.3">A</text>
<text x="55.9" y="138.3">3.3V-2</text>
<text x="85.3" y="138.3">VBATT-5</text>
<text x="233.6" y="140">CAD Note:</text>
<text x="233.6" y="141.9">Thermally</text>
<text x="233.6" y="143.8">Connected</text>
<text x="30.9" y="149.5">3B2&gt;</text>
<text x="37.2" y="149.5">IN</text>
<text x="148.4" y="149.5">Out</text>
<text x="152.9" y="149.5">&lt;13A4</text>
<text x="252.5" y="149.5">Out</text>
<text x="258" y="149.5">7A4&gt;</text>
<text x="30.9" y="152">3B2&gt;</text>
<text x="30.9" y="154.5">3B2&gt;</text>
<text x="37.2" y="152">IN</text>
<text x="37.2" y="154.5">IN</text>
<text x="101.2" y="155">R32</text>
<text x="170.1" y="151">3.3V-2</text>
<text x="175.5" y="154.5">C91</text>
<text x="184.4" y="151">VBATT-5</text>
<text x="190.7" y="154.5">C94</text>
<text x="217.6" y="155.8">26-0008</text>
<text x="217.6" y="154.3">10kΩ 5%</text>
<text x="217.6" y="152.7">RT19</text>
<text x="94.7" y="159.1">50mΩ 1%/1/5W</text>
<text x="98.7" y="160.6">1608/75ppm/°C</text>
<text x="148.9" y="157.1">IN</text>
<text x="153.9" y="157.1">13A4&gt;</text>
<text x="175.5" y="157.6">11-104A</text>
<text x="175.5" y="159.1">1608</text>
<text x="175.5" y="160.6">50V</text>
<text x="175.5" y="156">100nF 10%</text>
<text x="190.7" y="157.6">11-104A</text>
<text x="190.7" y="159.1">1608</text>
<text x="190.7" y="160.6">50V</text>
<text x="190.7" y="156">100nF 10%</text>
<text x="214.2" y="161.2">A</text>
<text x="217.6" y="157.3">1608</text>
<text x="217.6" y="158.8">3960K 1%</text>
<text x="56.8" y="163.8">P</text>
<text x="99.9" y="162.1">21-0.05</text>
<text x="171.1" y="163.8">P</text>
<text x="175.5" y="162.1">X7R</text>
<text x="186.3" y="163.8">P</text>
<text x="190.7" y="162.1">X7R</text>
<text x="65.4" y="168.7">AVDD-0</text>
<text x="19.7" y="176.4">AVDD-0</text>
<text x="25.7" y="179.9">C92</text>
<text x="38.5" y="179.9">7B4&gt;</text>
<text x="44.8" y="179.9">IN</text>
<text x="25.7" y="183">11-104A</text>
<text x="25.7" y="184.5">1608</text>
<text x="25.7" y="181.4">100nF 10%</text>
<text x="117.9" y="185">Out</text>
<text x="123.4" y="185">7A1&gt;</text>
<text x="21.3" y="189.2">A</text>
<text x="25.7" y="186">50V</text>
<text x="25.7" y="187.5">X7R</text>
<text x="67" y="189.2">A</text>
</g>
<g font-size="1.1">
<text x="58.9" y="19.2">2</text>
<text x="89.3" y="19.2">5</text>
<text x="175.7" y="26.8">2</text>
<text x="190.9" y="26.8">5</text>
<text x="206.1" y="26.8">5</text>
<text x="58.9" y="80.1">2</text>
<text x="89.3" y="80.1">5</text>
<text x="175.7" y="92.8">2</text>
<text x="190.9" y="92.8">5</text>
<text x="58.9" y="141.1">2</text>
<text x="89.3" y="141.1">5</text>
<text x="173.1" y="153.8">2</text>
<text x="188.4" y="153.8">5</text>
</g>
</svg>
